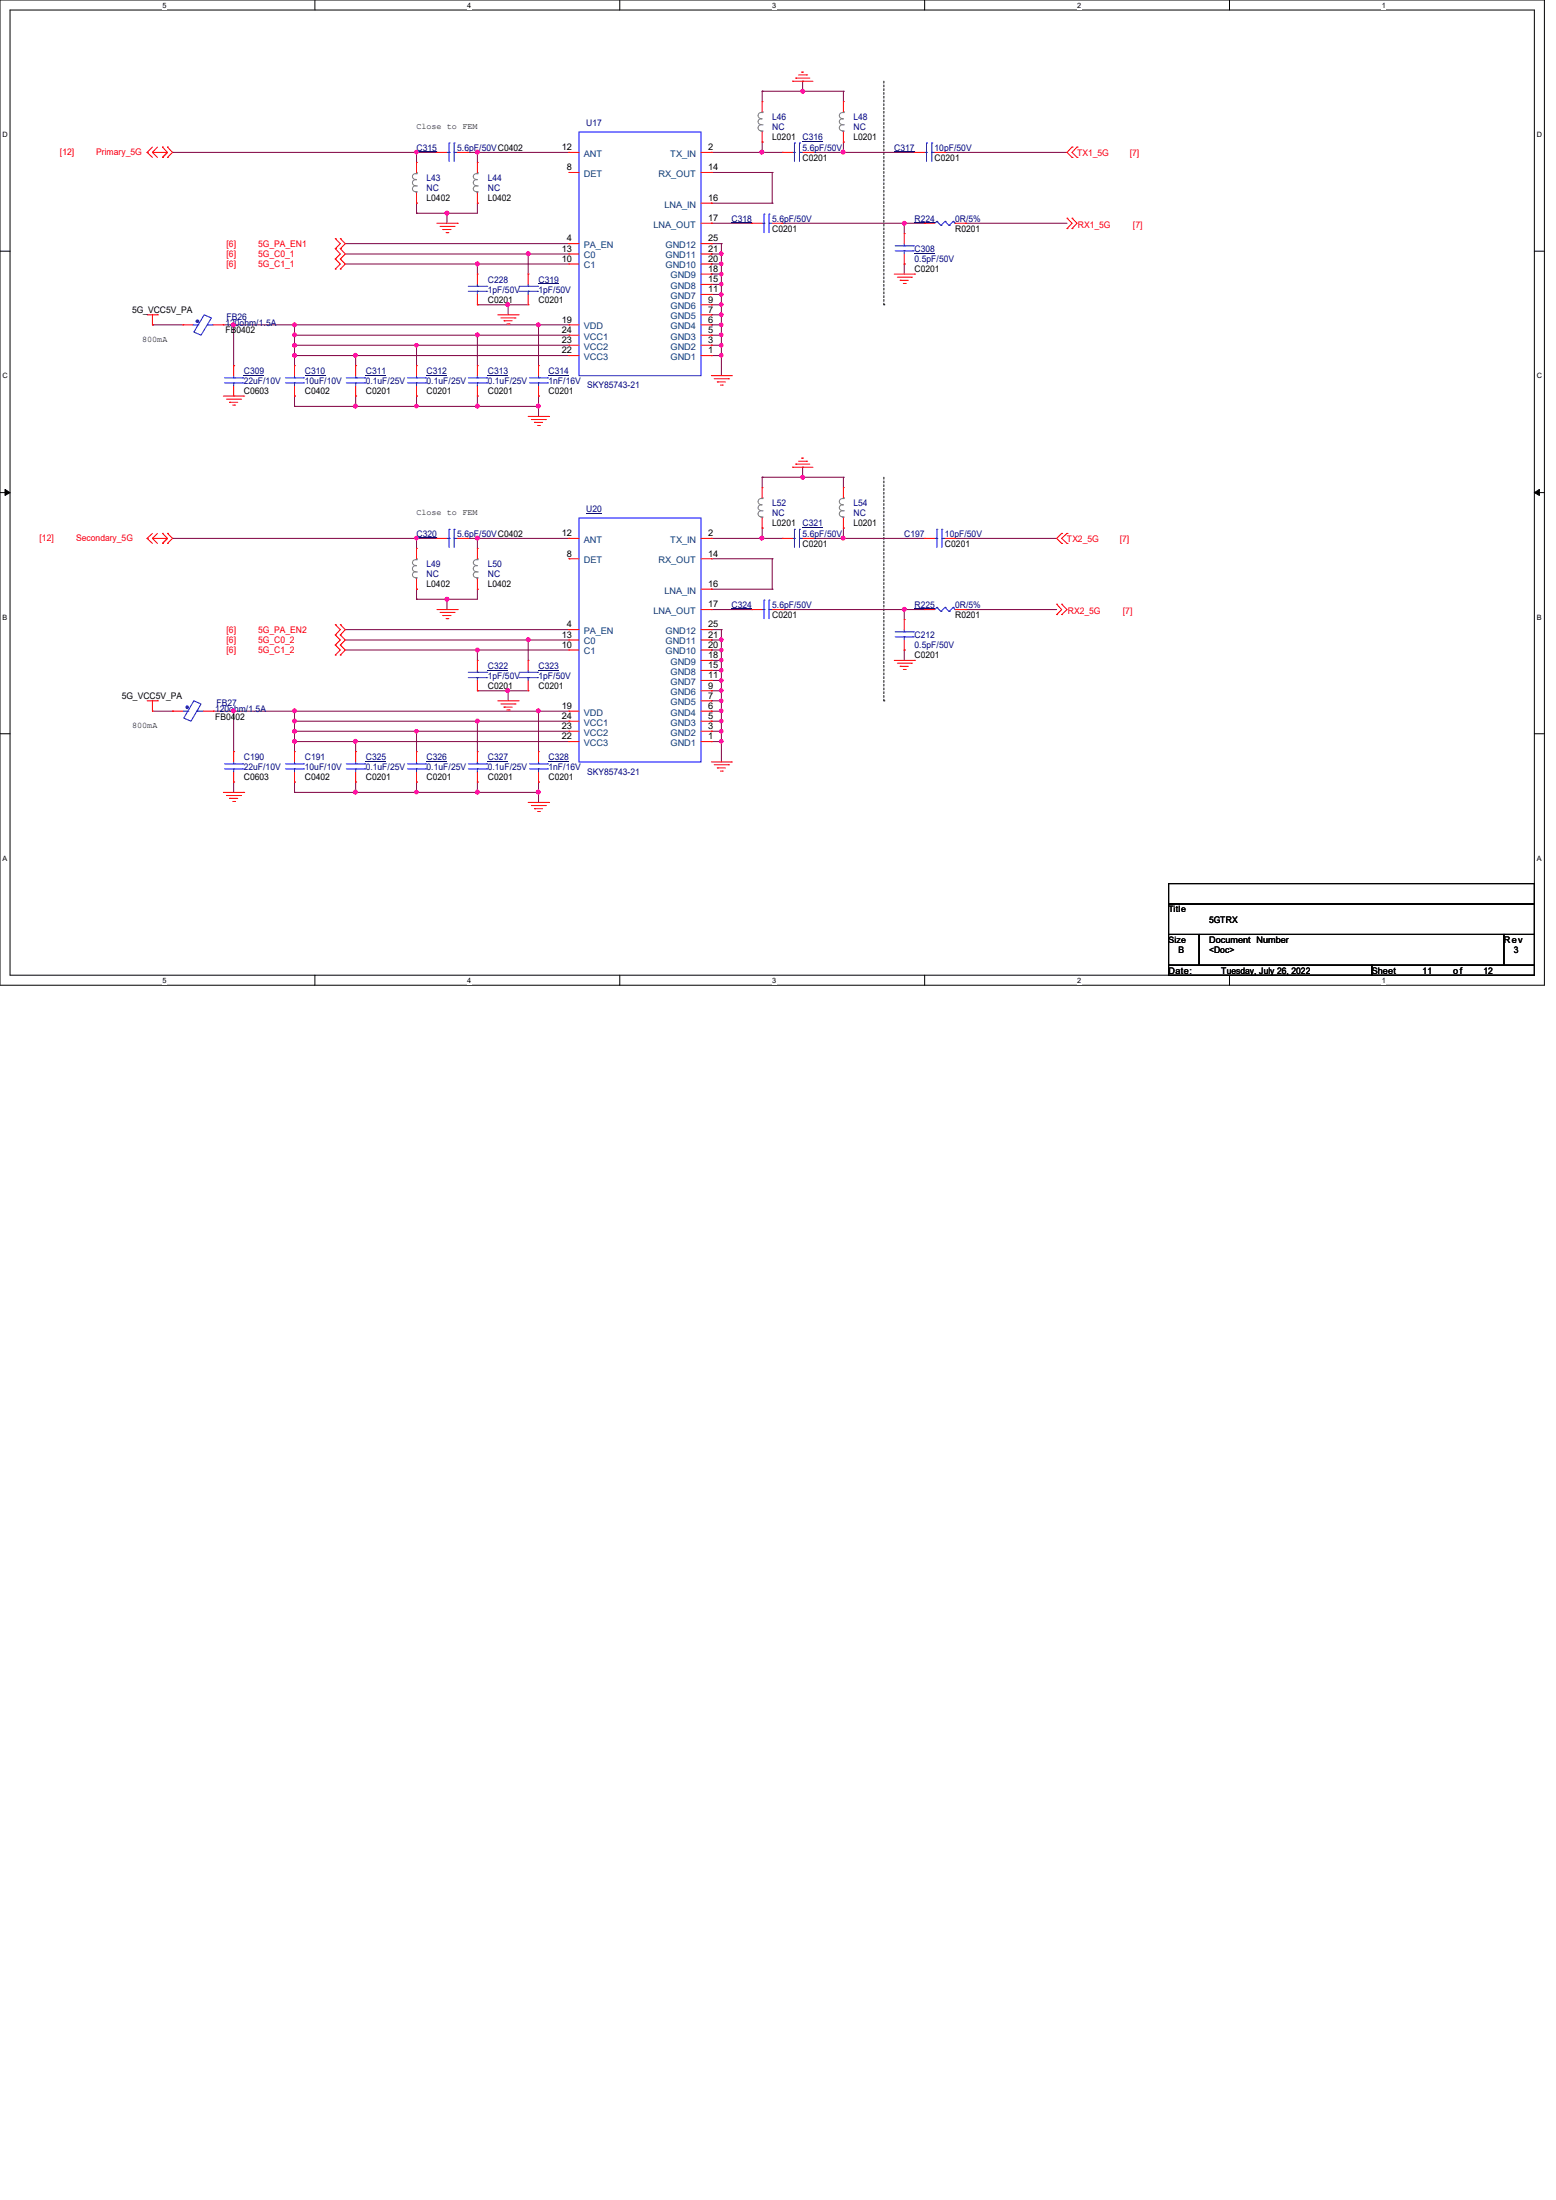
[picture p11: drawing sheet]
<svg xmlns="http://www.w3.org/2000/svg" width="210mm" height="297mm" viewBox="0 0 210 297" stroke-linecap="round" stroke-linejoin="round" font-family="sans-serif">
<path d="M0 0h208.4v133h-208.4zM1.4 1.4h205.7v130.3h-205.7z" fill="none" stroke="#000" stroke-width=".13"/>
<g fill="#fff">
<path d="M21.9 .1h.6v1.1h-.6z"/>
<path d="M21.9 131.8h.6v1.1h-.6z"/>
</g>
<path d="M42.5 0v1.4M42.5 131.7v1.3" fill="none" stroke="#000" stroke-width=".13"/>
<g fill="#fff">
<path d="M63.1 .1h.5v1.1h-.5z"/>
<path d="M63.1 131.8h.5v1.1h-.5z"/>
</g>
<path d="M83.7 0v1.4M83.7 131.7v1.3" fill="none" stroke="#000" stroke-width=".13"/>
<g fill="#fff">
<path d="M104.2 .1h.6v1.1h-.6z"/>
<path d="M104.2 131.8h.6v1.1h-.6z"/>
</g>
<path d="M124.8 0v1.4M124.8 131.7v1.3" fill="none" stroke="#000" stroke-width=".13"/>
<g fill="#fff">
<path d="M145.4 .1h.5v1.1h-.5z"/>
<path d="M145.4 131.8h.5v1.1h-.5z"/>
</g>
<path d="M165.9 0v1.4M165.9 131.7v1.3" fill="none" stroke="#000" stroke-width=".13"/>
<g fill="#fff">
<path d="M186.5 .1h.6v1.1h-.6z"/>
<path d="M186.5 131.8h.6v1.1h-.6z"/>
<path d="M.3 17.6h.8v1.1h-.8z"/>
<path d="M207.4 17.6h.8v1.1h-.8z"/>
<path d="M.3 50.2h.8v1.1h-.8z"/>
<path d="M207.4 50.2h.8v1.1h-.8z"/>
</g>
<path d="M0 33.9h1.4M207.1 33.9h1.3" fill="none" stroke="#000" stroke-width=".13"/>
<g fill="#fff">
<path d="M.3 82.8h.7v1.1h-.7z"/>
<path d="M207.4 82.8h.7v1.1h-.7z"/>
</g>
<path d="M0 66.5h1.4M207.1 66.5h1.3" fill="none" stroke="#000" stroke-width=".13"/>
<path d="M.7 66.1l.7 .4-.7 .4zM207.1 66.5l.7-.4v.8z" fill="#000" stroke="#000" stroke-width=".13"/>
<g fill="#fff">
<path d="M.3 115.3h.7v1.1h-.7z"/>
<path d="M207.4 115.3h.7v1.1h-.7z"/>
</g>
<path d="M0 99.1h1.4M207.1 99.1h1.3M157.7 119.3h49.4v2.7h-49.4zM157.7 122h49.4v4.2h-49.4zM157.7 126.2h4.1v4.1h-4.1zM157.7 130.3h27.5v1.4h-27.5zM161.8 126.2h41.2v4.1h-41.2zM185.2 130.3h21.9v1.4h-21.9zM203 126.2h4.1v4.1h-4.1z" fill="none" stroke="#000" stroke-width=".13"/>
<path d="M119.3 11v30.1M119.3 41.1h.1M119.3 64.4v30.2M119.3 94.6h.1" fill="none" stroke="#000" stroke-width=".13" stroke-dasharray=".3 .3"/>
<g fill="none" stroke="#800040" stroke-width=".13">
<path d="M102.9 12.3h.1M102.9 19.2h.1M102.9 12.3h10.9M102.9 12.3v1.4M102.9 19.2v1.4M108.3 12.3h.1M108.3 11h.1M108.3 11v1.3M113.8 12.3h.1M113.8 19.2h.1M113.8 12.3v1.4M113.8 19.2v1.4"/>
<path d="M23.3 20.6h.1M23.3 20.6h35.7M46.6 35.6h30.2M46.6 32.9h30.2M46.6 34.3h30.2M56.2 27.4h.1M56.2 20.6h.1M56.2 28.8h.1M56.2 20.6v1.3M56.2 27.4v1.4M60.3 28.8h.1M60.3 28.8v1.3"/>
<path d="M63.1 20.6h.1M63.1 20.6h13.7M64.4 20.6h.1M64.4 35.6h.1M64.4 27.4h.1M64.4 20.6v1.3M64.4 27.4v1.4h-8.2M64.4 35.6v1.4M71.3 34.3h.1M71.3 34.3v2.7M76.8 32.9h.1M96 37h.1"/>
<path d="M96 38.4h.1M96 39.8h.1M96 32.9h.1M96 34.3h.1M96 35.6h.1M96 20.6h.1M96 30.1h.1M96 27.4h.1M96 20.6h9.6M96 35.6h1.4M96 37h1.4M96 38.4h1.4"/>
<path d="M96 39.8h1.4M96 32.9h1.4M96 34.3h1.4M96 30.1h5.5M96 23.3h8.2M96 27.4h8.2M97.4 37h.1M97.4 38.4h.1M97.4 39.8h.1M97.4 32.9h.1M97.4 34.3h.1M97.4 35.6h.1"/>
<path d="M97.4 32.9v17.8M102.9 20.6h.1M104.2 23.3h.1M104.2 27.4h.1M104.2 23.3v4.1M105.6 30.1h.1M105.6 30.1h19.2M109.7 20.6h.1M109.7 20.6h13.7M113.8 20.6h.1M122 30.1h.1M122 35.6h.1"/>
<path d="M122 30.1v1.4M122 35.6v1.4M127.6 20.6h.1M127.6 20.6h16.4M130.3 30.1h.1M130.3 30.1h13.7M20.6 43.9h.1M20.6 43.9h4.1M30.1 43.9h46.7M31.5 49.4h.1M31.5 43.9h.1M31.5 43.9v5.5"/>
<path d="M39.8 48h.1M39.8 45.3h.1M39.8 46.6h.1M39.8 53.5h.1M39.8 54.9h.1M39.8 43.9h.1M39.8 48h37M39.8 45.3h37M39.8 46.6h37M39.8 54.9h32.9M39.8 43.9v5.5M39.8 53.5v1.4"/>
<path d="M48 48h.1M48 54.9h.1M48 53.5h.1M48 48v1.4M48 53.5v1.4M56.2 46.6h.1M56.2 53.5h.1M56.2 54.9h.1M56.2 46.6v2.8M56.2 53.5v1.4M64.4 41.1h.1M64.4 45.3h.1"/>
<path d="M64.4 53.5h.1M64.4 54.9h.1M64.4 45.3v4.1M64.4 53.5v1.4M64.4 41.1h6.9M68.6 41.1h.1M68.6 41.1v1.4M72.7 43.9h.1M72.7 53.5h.1M72.7 54.9h.1M72.7 43.9v5.5M72.7 53.5v2.7"/>
<path d="M96 41.1h.1M96 42.5h.1M96 43.9h.1M96 45.3h.1M96 46.6h.1M96 48h.1M96 48h1.4M96 45.3h1.4M96 41.1h1.4M96 42.5h1.4M96 43.9h1.4M96 46.6h1.4"/>
<path d="M97.4 41.1h.1M97.4 42.5h.1M97.4 43.9h.1M97.4 45.3h.1M97.4 46.6h.1M97.4 48h.1M23.3 72.7h.1M23.3 72.7h35.7M56.2 79.5h.1M56.2 72.7h.1M56.2 72.7v1.3M56.2 79.5v1.4"/>
<path d="M63.1 72.7h.1M63.1 72.7h13.7M64.4 72.7h.1M64.4 79.5h.1M64.4 72.7v1.3M64.4 79.5v1.4h-8.2M96 72.7h.1M96 79.5h.1M96 72.7h9.6M96 75.4h8.2M96 79.5h8.2M102.9 64.4h.1"/>
<path d="M102.9 72.7h.1M102.9 71.3h.1M102.9 64.4v1.4M102.9 71.3v1.4M102.9 64.4h10.9M104.2 75.4h.1M104.2 79.5h.1M104.2 75.4v4.1M108.3 64.4h.1M108.3 63.1h.1M108.3 63.1v1.3M109.7 72.7h.1"/>
<path d="M109.7 72.7h15.1M113.8 64.4h.1M113.8 72.7h.1M113.8 71.3h.1M113.8 64.4v1.4M113.8 71.3v1.4M128.9 72.7h.1M128.9 72.7h13.7M20.6 96h2.7M23.3 96h.1M28.8 96h48M31.5 96h.1"/>
<path d="M31.5 96v5.5M39.8 97.4h.1M39.8 98.7h.1M39.8 96h.1M39.8 96v5.5M39.8 97.4h37M39.8 98.7h37M46.6 87.8h30.2M46.6 85h30.2M46.6 86.4h30.2M56.2 80.9h.1M56.2 98.7h.1"/>
<path d="M56.2 98.7v2.8M60.3 80.9h.1M60.3 80.9v1.4M64.4 87.8h.1M64.4 93.3h.1M64.4 97.4h.1M64.4 87.8v1.4M64.4 97.4v4.1M64.4 93.3h6.9M68.6 93.3h.1M68.6 93.3v1.3M71.3 86.4h.1"/>
<path d="M71.3 86.4v2.8M72.7 96h.1M72.7 96v5.5M76.8 85h.1M96 89.2h.1M96 90.5h.1M96 91.9h.1M96 93.3h.1M96 94.6h.1M96 96h.1M96 97.4h.1M96 98.7h.1"/>
<path d="M96 85h.1M96 86.4h.1M96 87.8h.1M96 82.3h.1M96 97.4h1.4M96 87.8h1.4M96 93.3h1.4M96 89.2h1.4M96 90.5h1.4M96 91.9h1.4M96 94.6h1.4M96 96h1.4"/>
<path d="M96 98.7h1.4M96 85h1.4M96 86.4h1.4M96 82.3h5.5M97.4 89.2h.1M97.4 90.5h.1M97.4 91.9h.1M97.4 93.3h.1M97.4 94.6h.1M97.4 96h.1M97.4 97.4h.1M97.4 98.7h.1"/>
<path d="M97.4 85h.1M97.4 86.4h.1M97.4 87.8h.1M97.4 85v17.9M105.6 82.3h.1M105.6 82.3h19.2M122 82.3h.1M122 87.8h.1M122 82.3v1.4M122 87.8v1.4M130.3 82.3h.1M130.3 82.3h12.3"/>
<path d="M31.5 105.6h.1M31.5 105.6v1.4M39.8 100.1h.1M39.8 105.6h.1M39.8 107h.1M39.8 105.6v1.4M39.8 100.1h37M39.8 107h32.9M48 100.1h.1M48 107h.1M48 105.6h.1M48 100.1v1.4"/>
<path d="M48 105.6v1.4M56.2 105.6h.1M56.2 107h.1M56.2 105.6v1.4M64.4 105.6h.1M64.4 107h.1M64.4 105.6v1.4M72.7 105.6h.1M72.7 107h.1M72.7 105.6v2.7M96 100.1h.1M96 100.1h1.4"/>
<path d="M97.4 100.1h.1"/>
</g>
<g fill="#f0f" stroke="#f0f" stroke-width=".13">
<circle cx="64.4" cy="45.2" r=".25"/>
<circle cx="39.8" cy="45.2" r=".25"/>
<circle cx="68.5" cy="41.1" r=".25"/>
<circle cx="97.3" cy="37" r=".23"/>
<circle cx="97.3" cy="38.4" r=".23"/>
<circle cx="97.3" cy="39.8" r=".23"/>
<circle cx="97.3" cy="41.1" r=".23"/>
<circle cx="97.3" cy="42.5" r=".23"/>
<circle cx="97.3" cy="43.9" r=".23"/>
<circle cx="97.3" cy="45.2" r=".23"/>
<circle cx="97.3" cy="48" r=".23"/>
<circle cx="97.3" cy="46.6" r=".23"/>
<circle cx="97.3" cy="35.6" r=".23"/>
<circle cx="97.3" cy="34.2" r=".23"/>
<circle cx="108.3" cy="12.3" r=".25"/>
<circle cx="102.8" cy="20.5" r=".25"/>
<circle cx="113.8" cy="20.5" r=".25"/>
<circle cx="122" cy="30.1" r=".25"/>
<circle cx="60.3" cy="28.8" r=".25"/>
<circle cx="64.4" cy="20.5" r=".25"/>
<circle cx="56.2" cy="20.5" r=".23"/>
<circle cx="71.3" cy="34.2" r=".25"/>
<circle cx="64.4" cy="35.6" r=".25"/>
<circle cx="56.2" cy="46.6" r=".23"/>
<circle cx="39.8" cy="46.6" r=".25"/>
<circle cx="48" cy="48" r=".25"/>
<circle cx="72.6" cy="54.8" r=".25"/>
<circle cx="64.4" cy="54.8" r=".25"/>
<circle cx="56.2" cy="54.8" r=".23"/>
<circle cx="48" cy="54.8" r=".25"/>
<circle cx="72.6" cy="43.9" r=".25"/>
<circle cx="39.8" cy="43.9" r=".25"/>
<circle cx="39.8" cy="48" r=".25"/>
<circle cx="64.4" cy="72.6" r=".25"/>
<circle cx="64.4" cy="97.3" r=".25"/>
<circle cx="39.8" cy="97.3" r=".25"/>
<circle cx="68.5" cy="93.2" r=".25"/>
<circle cx="97.3" cy="89.1" r=".23"/>
<circle cx="97.3" cy="90.5" r=".23"/>
<circle cx="97.3" cy="93.2" r=".23"/>
<circle cx="97.3" cy="91.9" r=".23"/>
<circle cx="97.3" cy="94.6" r=".23"/>
<circle cx="97.3" cy="96" r=".23"/>
<circle cx="97.3" cy="97.3" r=".23"/>
<circle cx="97.3" cy="98.7" r=".23"/>
<circle cx="97.3" cy="100.1" r=".23"/>
<circle cx="97.3" cy="87.8" r=".23"/>
<circle cx="97.3" cy="86.4" r=".23"/>
<circle cx="108.3" cy="64.4" r=".25"/>
<circle cx="113.8" cy="72.6" r=".25"/>
<circle cx="102.8" cy="72.6" r=".25"/>
<circle cx="122" cy="82.3" r=".25"/>
<circle cx="60.3" cy="80.9" r=".25"/>
<circle cx="56.2" cy="72.6" r=".23"/>
<circle cx="71.3" cy="86.4" r=".25"/>
<circle cx="64.4" cy="87.8" r=".25"/>
<circle cx="56.2" cy="98.7" r=".23"/>
<circle cx="39.8" cy="98.7" r=".25"/>
<circle cx="72.6" cy="96" r=".25"/>
<circle cx="48" cy="100.1" r=".25"/>
<circle cx="72.6" cy="106.9" r=".25"/>
<circle cx="64.4" cy="106.9" r=".25"/>
<circle cx="56.2" cy="106.9" r=".23"/>
<circle cx="48" cy="106.9" r=".25"/>
<circle cx="39.8" cy="96" r=".25"/>
<circle cx="39.8" cy="100.1" r=".25"/>
<circle cx="31.5" cy="43.9" r=".25"/>
<circle cx="31.5" cy="96" r=".25"/>
</g>
<g fill="none" stroke="#f00" stroke-width=".13">
<path d="M20.6 19.9l-.7 .7M21.3 19.9l-.7 .7M21.9 19.9h.1M21.9 19.9l.7 .7M22.6 19.9h.1M22.6 19.9l.7 .7-.7 .7M102.9 13.7h.1M102.9 19.2h.1M102.9 13.7v1.4M102.9 17.8v1.4M107 11h.1M107 11h2.7"/>
<path d="M107.4 10.5h.1M107.4 10.5h1.9M107.8 10.1h1.1M108.2 9.7h.1M108.2 9.7h.3M108.9 10.1h.1M113.8 13.7h.1M113.8 19.2h.1M113.8 13.7v1.4M113.8 17.8v1.4M144.7 19.9h.1M144.7 19.9l-.7 .7 .7 .7"/>
<path d="M145.4 19.9h.1M145.4 19.9l-.7 .7 .7 .7M19.9 20.6h.1M19.9 20.6l.7 .7M20.6 20.6h.1M20.6 20.6l.7 .7M20.6 20.6h2M21.9 21.3h.1M22.6 21.3h.1M22.6 20.6l-.7 .7M45.3 35h.1M45.3 33.6h.1"/>
<path d="M45.3 32.2h.1M45.3 36.3h.1M45.3 33.6l.6 .7-.6 .7M45.3 32.2l.6 .7-.6 .7M45.3 35l.6 .6-.6 .7M45.9 33.6h.1M45.9 35h.1M45.9 32.2h.1M45.9 36.3h.1M45.9 33.6l.7 .7-.7 .7M45.9 32.2l.7 .7-.7 .7M45.9 35l.7 .6-.7 .7"/>
<path d="M56.2 21.9h.1M56.2 27.4h.1M56.2 21.9v1.4M56.2 26v1.4M59 20.6h.1M59 30.1h2.7M59 20.6h1.3M59.4 30.6h1.9M59.8 31h.1M59.8 31h1.1M60.2 31.4h.3M60.5 31.4h.1"/>
<path d="M61.3 30.6h.1M61.7 30.1h.1M61.7 20.6h1.4M63.1 20.6h.1M64.4 37h.1M64.4 21.9h.1M64.4 27.4h.1M64.4 21.9v1.4M64.4 26v1.4M64.4 37v1.4M64.4 39.8v1.3M71.3 37h.1"/>
<path d="M71.3 37v1.4M71.3 39.8v1.3M76.8 32.9h.1M76.8 23.3h.1M76.8 35.6h.1M76.8 20.6h.1M76.8 34.3h.1M76.8 20.6h1.3M76.8 32.9h1.3M76.8 23.3h1.3M76.8 35.6h1.3M76.8 34.3h1.3"/>
<path d="M94.6 37h1.4M94.6 30.1h1.4M94.6 20.6h1.4M94.6 32.9h1.4M94.6 23.3h1.4M94.6 35.6h1.4M94.6 39.8h1.4M94.6 34.3h1.4M94.6 38.4h1.4M94.6 27.4h1.4M96 20.6h.1M96 39.8h.1"/>
<path d="M96 23.3h.1M96 38.4h.1M96 27.4h.1M96 30.1h.1M96 37h.1M96 35.6h.1M96 34.3h.1M96 32.9h.1M101.5 30.1h.1M101.5 30.1h1.4M104.2 30.1h1.4M105.6 20.6h.1"/>
<path d="M105.6 30.1h.1M105.6 20.6h1.4M108.3 20.6h1.4M109.7 20.6h.1M120.7 37h2.7M121.1 37.4h1.9M121.5 37.8h.1M121.5 37.8h1.1M121.9 38.3h.3M122 31.5h.1M122 35.6h.1M122 31.5v1.4"/>
<path d="M122 34.3v1.3M122.2 38.3h.1M123 37.4h.1M123.4 37h.1M123.4 20.6h.1M123.4 20.6h1.4M124.8 30.1h.1M124.8 30.1h1.4M126.2 20.6h1.4M127.6 20.6h.1M128.9 30.1h1.4M130.3 30.1h.1"/>
<path d="M144 29.5h.1M144 30.9h.1M144 29.5l.7 .6-.7 .8M144.7 21.3h.1M144.7 29.5h.1M144.7 30.9h.1M144.7 29.5l.7 .6-.7 .8M145.4 21.3h.1M19.9 42.5h1.4M20.6 43.9h.1M20.6 42.5v1.4M21.3 42.5h.1"/>
<path d="M24.7 43.9h.1M24.7 43.9h1.3M28.8 43.9h1.3M30.1 43.9h.1M30.1 53.5h2.8M30.6 53.9h1.9M31 54.3h.1M31 54.3h1.1M31.4 54.7h.3M31.5 49.4h.1M31.5 53.5h.1M31.5 49.4v1.3"/>
<path d="M31.5 52.1v1.4M31.7 54.7h.1M32.5 53.9h.1M32.9 53.5h.1M39.8 49.4h.1M39.8 53.5h.1M39.8 49.4v1.3M39.8 52.1v1.4M48 49.4h.1M48 53.5h.1M48 49.4v1.3M48 52.1v1.4"/>
<path d="M56.2 49.4h.1M56.2 53.5h.1M56.2 49.4v1.3M56.2 52.1v1.4M64.4 41.1h.1M64.4 49.4h.1M64.4 53.5h.1M64.4 49.4v1.3M64.4 52.1v1.4M67.2 42.5h2.7M67.6 42.9h1.9M68 43.3h.1"/>
<path d="M68 43.3h1.1M68.4 43.7h.3M68.7 43.7h.1M69.5 42.9h.1M69.9 42.5h.1M71.3 41.1h.1M71.3 56.2h2.7M71.7 56.6h1.9M72.1 57h.1M72.1 57h1.1M72.6 57.4h.2M72.7 49.4h.1"/>
<path d="M72.7 53.5h.1M72.7 49.4v1.3M72.7 52.1v1.4M72.8 57.4h.1M73.6 56.6h.1M74 56.2h.1M76.8 43.9h.1M76.8 48h.1M76.8 46.6h.1M76.8 45.3h.1M76.8 43.9h1.3M76.8 48h1.3"/>
<path d="M76.8 46.6h1.3M76.8 45.3h1.3M94.6 42.5h1.4M94.6 43.9h1.4M94.6 48h1.4M94.6 46.6h1.4M94.6 45.3h1.4M94.6 41.1h1.4M96 48h.1M96 46.6h.1M96 45.3h.1M96 43.9h.1"/>
<path d="M96 42.5h.1M96 41.1h.1M96 50.7h2.7M96.4 51.1h1.9M96.8 51.6h.1M96.8 51.6h1.1M97.2 52h.3M97.5 52h.1M98.3 51.1h.1M98.7 50.7h.1M19.9 72.7h.1M19.9 72.7l.7 .7"/>
<path d="M20.6 72.7h.1M20.6 72.7l.7 .7M20.6 72l-.7 .7M20.6 72.7h2M21.3 72l-.7 .7M21.9 72h.1M21.9 73.4h.1M21.9 72l.7 .7M22.6 73.4h.1M22.6 72h.1M22.6 72l.7 .7-.7 .7M22.6 72.7l-.7 .7"/>
<path d="M56.2 74h.1M56.2 79.5h.1M56.2 74v1.4M56.2 78.1v1.4M59 72.7h.1M59 72.7h1.3M61.7 72.7h1.4M63.1 72.7h.1M64.4 74h.1M64.4 79.5h.1M64.4 74v1.4M64.4 78.1v1.4"/>
<path d="M76.8 75.4h.1M76.8 72.7h.1M76.8 72.7h1.3M76.8 75.4h1.3M94.6 72.7h1.4M94.6 75.4h1.4M94.6 79.5h1.4M96 72.7h.1M96 75.4h.1M96 79.5h.1M102.9 65.8h.1M102.9 71.3h.1"/>
<path d="M102.9 65.8v1.4M102.9 69.9v1.4M105.6 72.7h.1M105.6 72.7h1.4M107 63.1h.1M107 63.1h2.7M107.4 62.7h.1M107.4 62.7h1.9M107.8 62.3h1.1M108.2 61.8h.1M108.2 61.8h.3M108.3 72.7h1.4"/>
<path d="M108.9 62.3h.1M109.7 72.7h.1M113.8 65.8h.1M113.8 71.3h.1M113.8 65.8v1.4M113.8 69.9v1.4M124.8 72.7h.1M124.8 72.7h1.4M127.6 72.7h1.3M128.9 72.7h.1M143.3 72h.1M143.3 73.4h.1"/>
<path d="M143.3 72l-.7 .7 .7 .7M144 73.4h.1M144 72h.1M144 72l-.7 .7 .7 .7M19.9 94.6h1.4M20.6 96h.1M20.6 94.6v1.4M21.3 94.6h.1M23.3 96h.1M23.3 96h1.4M27.4 96h1.4M28.8 96h.1"/>
<path d="M45.3 87.1h.1M45.3 85.7h.1M45.3 84.3h.1M45.3 88.4h.1M45.3 85.7l.6 .7-.6 .7M45.3 84.3l.6 .7-.6 .7M45.3 87.1l.6 .7-.6 .6M45.9 85.7h.1M45.9 87.1h.1M45.9 84.3h.1M45.9 88.4h.1M45.9 85.7l.7 .7-.7 .7"/>
<path d="M45.9 84.3l.7 .7-.7 .7M45.9 87.1l.7 .7-.7 .6M59 82.3h2.7M59.4 82.7h1.9M59.8 83.1h.1M59.8 83.1h1.1M60.2 83.5h.3M60.5 83.5h.1M61.3 82.7h.1M61.7 82.3h.1M64.4 89.2h.1M64.4 93.3h.1"/>
<path d="M64.4 89.2v1.3M64.4 91.9v1.4M67.2 94.6h2.7M67.6 95h1.9M68 95.5h.1M68 95.5h1.1M68.4 95.8h.3M68.7 95.8h.1M69.5 95h.1M69.9 94.6h.1M71.3 89.2h.1M71.3 93.3h.1"/>
<path d="M71.3 89.2v1.3M71.3 91.9v1.4M76.8 85h.1M76.8 87.8h.1M76.8 86.4h.1M76.8 96h.1M76.8 98.7h.1M76.8 97.4h.1M76.8 96h1.3M76.8 98.7h1.3M76.8 85h1.3M76.8 97.4h1.3"/>
<path d="M76.8 87.8h1.3M76.8 86.4h1.3M94.6 89.2h1.4M94.6 82.3h1.4M94.6 94.6h1.4M94.6 96h1.4M94.6 98.7h1.4M94.6 85h1.4M94.6 97.4h1.4M94.6 93.3h1.4M94.6 87.8h1.4M94.6 91.9h1.4"/>
<path d="M94.6 86.4h1.4M94.6 90.5h1.4M96 98.7h.1M96 97.4h.1M96 96h.1M96 94.6h.1M96 93.3h.1M96 91.9h.1M96 90.5h.1M96 82.3h.1M96 89.2h.1M96 87.8h.1"/>
<path d="M96 86.4h.1M96 85h.1M101.5 82.3h.1M101.5 82.3h1.4M104.2 82.3h1.4M105.6 82.3h.1M120.7 89.2h2.7M121.1 89.5h1.9M121.5 90h.1M121.5 90h1.1M121.9 90.4h.3M122 83.7h.1"/>
<path d="M122 87.8h.1M122 83.7v1.3M122 86.4v1.4M122.2 90.4h.1M123 89.5h.1M123.4 89.2h.1M124.8 82.3h.1M124.8 82.3h1.4M128.9 82.3h1.4M130.3 82.3h.1M142.6 81.6h.1M142.6 83h.1"/>
<path d="M142.6 81.6l.7 .7-.7 .7M143.3 81.6h.1M143.3 83h.1M143.3 81.6l.7 .7-.7 .7M30.1 107h2.8M30.6 107.4h1.9M31 107.8h.1M31 107.8h1.1M31.4 108.2h.3M31.5 101.5h.1M31.5 105.6h.1M31.5 101.5v1.4"/>
<path d="M31.5 104.2v1.4M31.7 108.2h.1M32.5 107.4h.1M32.9 107h.1M39.8 101.5h.1M39.8 105.6h.1M39.8 101.5v1.4M39.8 104.2v1.4M48 101.5h.1M48 105.6h.1M48 101.5v1.4M48 104.2v1.4"/>
<path d="M56.2 101.5h.1M56.2 105.6h.1M56.2 101.5v1.4M56.2 104.2v1.4M64.4 101.5h.1M64.4 105.6h.1M64.4 101.5v1.4M64.4 104.2v1.4M71.3 108.3h2.7M71.7 108.8h1.9M72.1 109.2h.1M72.1 109.2h1.1"/>
<path d="M72.6 109.6h.2M72.7 101.5h.1M72.7 105.6h.1M72.7 101.5v1.4M72.7 104.2v1.4M72.8 109.6h.1M73.6 108.8h.1M74 108.3h.1M76.8 100.1h.1M76.8 100.1h1.3M94.6 100.1h1.4M96 100.1h.1"/>
<path d="M96 102.9h2.7M96.4 103.3h1.9M96.8 103.7h.1M96.8 103.7h1.1M97.2 104.1h.3M97.5 104.1h.1M98.3 103.3h.1M98.7 102.9h.1"/>
</g>
<g fill="none" stroke="#808080" stroke-width=".13">
<path d="M102.7 17.7h.1M102.7 16h.1M102.7 16a.38 .38 0 0 0-.4 .4 .38 .38 0 0 0 .4 .4M102.7 17.7h.2M102.7 16h.2M102.9 17.7h.1M102.9 16.8h.1M102.9 15.2h.1M102.9 15.1h.1M102.9 16.8a.41 .41 0 0 0-.6 .4 .41 .41 0 0 0 .4 .5M102.9 15.2a.41 .41 0 0 0-.6 .3 .41 .41 0 0 0 .4 .5M102.9 15.1v.1"/>
<path d="M102.9 17.7v.1M113.7 17.7h.1M113.7 16h.1M113.7 16a.38 .38 0 0 0-.4 .4 .38 .38 0 0 0 .4 .4M113.8 17.7h.1M113.8 16.8h.1M113.8 15.2h.1M113.8 15.1h.1M113.8 16.8a.41 .41 0 0 0-.5 .4 .41 .41 0 0 0 .4 .5M113.8 15.2a.41 .41 0 0 0-.5 .3 .41 .41 0 0 0 .4 .5M113.8 15.1v.1M113.8 17.7v.1"/>
<path d="M55.7 24.7a.38 .38 0 0 0 .4 .4M56.1 25.9h.1M56.1 24.3h.1M56.1 24.3a.4 .4 0 0 0-.4 .4M56.2 25.9h.1M56.2 25.1h.1M56.2 23.5h.1M56.2 23.3h.1M56.2 25.1a.39 .39 0 0 0-.5 .3 .39 .39 0 0 0 .4 .5M56.2 23.5a.39 .39 0 0 0-.5 .3 .39 .39 0 0 0 .4 .4M56.2 23.3v.2M56.2 25.9v.1"/>
<path d="M64.3 25.9h.1M64.3 24.3h.1M64.3 24.3a.4 .4 0 0 0-.4 .4 .4 .4 0 0 0 .4 .4M64.4 25.9h.1M64.4 25.1h.1M64.4 23.5h.1M64.4 23.3h.1M64.4 25.1a.39 .39 0 0 0-.5 .3 .39 .39 0 0 0 .4 .5M64.4 23.5a.39 .39 0 0 0-.5 .3 .39 .39 0 0 0 .4 .4M64.4 23.3v.2M64.4 25.9v.1M56.1 78h.1"/>
<path d="M56.1 76.4h.1M56.1 75.6h.1M56.1 76.4a.4 .4 0 0 0-.4 .4 .4 .4 0 0 0 .4 .4M56.1 75.6a.38 .38 0 0 0-.4 .3 .38 .38 0 0 0 .4 .4M56.2 78h.1M56.2 77.2h.1M56.2 75.6h.1M56.2 75.4h.1M56.2 77.2a.39 .39 0 0 0-.5 .3 .39 .39 0 0 0 .4 .5M56.2 75.4v.2M56.2 78v.1M64.3 78h.1"/>
<path d="M64.3 76.4h.1M64.3 76.4a.4 .4 0 0 0-.4 .4 .4 .4 0 0 0 .4 .4M64.4 78h.1M64.4 77.2h.1M64.4 75.6h.1M64.4 75.4h.1M64.4 77.2a.39 .39 0 0 0-.5 .3 .39 .39 0 0 0 .4 .5M64.4 75.6a.4 .4 0 0 0-.5 .3 .4 .4 0 0 0 .4 .4M64.4 75.4v.2M64.4 78v.1M102.7 68.2a.38 .38 0 0 0-.4 .3 .38 .38 0 0 0 .4 .4M102.7 69.8h.1"/>
<path d="M102.7 68.2h.1M102.7 69.8h.2M102.7 68.2h.2M102.9 69.8h.1M102.9 69h.1M102.9 67.3h.1M102.9 67.2h.1M102.9 69a.41 .41 0 0 0-.6 .3 .41 .41 0 0 0 .4 .5M102.9 67.3a.41 .41 0 0 0-.6 .3 .41 .41 0 0 0 .4 .5M102.9 67.2v.1M102.9 69.8v.1M113.3 68.6a.38 .38 0 0 0 .4 .3"/>
<path d="M113.7 69.8h.1M113.7 68.2h.1M113.7 68.2a.4 .4 0 0 0-.4 .4M113.8 69.8h.1M113.8 69h.1M113.8 67.3h.1M113.8 67.2h.1M113.8 69a.41 .41 0 0 0-.5 .3 .41 .41 0 0 0 .4 .5M113.8 67.3a.41 .41 0 0 0-.5 .3 .41 .41 0 0 0 .4 .5M113.8 67.2v.1M113.8 69.8v.1"/>
</g>
<g fill="none" stroke="#00f" stroke-width=".13">
<path d="M60.6 19.3h.1M60.6 19.3v2.5M61.3 19.3h.1M61.3 19.3v2.5M78.1 17.8h16.5v32.9h-16.5zM107.2 19.3h.1M107.2 19.3v2.5M107.9 19.3h.1M107.9 19.3v2.5M125.1 19.3h.1M125.1 19.3v2.5M125.8 19.3h.1"/>
<path d="M125.8 19.3v2.5M60.3 20.6h.3M60.6 20.6h.1M61.3 20.6h.1M61.3 20.6h.4M63.2 39.3h2.5M63.2 38.7h2.5M64.4 38.7h.1M64.4 39.3h.1M64.4 38.4v.3M64.4 39.3v.5M65.7 39.3h.1"/>
<path d="M65.7 38.7h.1M70.1 39.3h2.5M70.1 38.7h2.5M71.3 38.7h.1M71.3 39.3h.1M71.3 38.4v.3M71.3 39.3v.5M72.6 39.3h.1M72.6 38.7h.1M102.9 30.1h.2M103.1 30.1h.1M103.1 28.9h.1"/>
<path d="M103.1 28.9v2.5M103.8 28.9h.1M103.8 30.1h.1M103.8 30.1h.4M103.8 28.9v2.5M107 20.6h.2M107.2 20.6h.1M107.9 20.6h.1M107.9 20.6h.4M120.8 33.9h2.5M120.8 33.2h2.5M122 33.2h.1"/>
<path d="M122 33.9h.1M122 32.9v.3M122 33.9v.4M123.3 33.9h.1M123.3 33.2h.1M124.8 20.6h.3M125.1 20.6h.1M125.8 20.6h.1M125.8 20.6h.4M126.4 29.9h.1M126.4 29.9l-.2 .2M126.4 29.9l.6 .5"/>
<path d="M127 30.4h.1M127.6 29.9h.1M127.6 29.9l-.6 .5M127.6 29.9l.5 .5M128.1 30.4h.1M128.7 29.9h.1M128.7 29.9l-.6 .5M128.7 29.9l.2 .2M128.9 30.1h.1M26 43.9h.7M26.7 43.9h.1M27.6 42.5l.9 .4-1.4 2.4-.9-.5z"/>
<path d="M28 43.9h.1M28 43.9h.8M30.3 51.7h2.5M30.3 51h2.5M31.5 51h.1M31.5 51.7h.1M31.5 50.7v.3M31.5 51.7v.4M32.8 51.7h.1M32.8 51h.1M38.5 51.7h2.5M38.5 51h2.5"/>
<path d="M39.8 51h.1M39.8 51.7h.1M39.8 50.7v.3M39.8 51.7v.4M41 51.7h.1M41 51h.1M46.7 51.7h2.5M46.7 51h2.5M48 51h.1M48 51.7h.1M48 50.7v.3M48 51.7v.4"/>
<path d="M49.2 51.7h.1M49.2 51h.1M55 51.7h2.4M55 51h2.4M56.2 51h.1M56.2 51.7h.1M56.2 50.7v.3M56.2 51.7v.4M57.4 51.7h.1M57.4 51h.1M63.2 51.7h2.5M63.2 51h2.5"/>
<path d="M64.4 51h.1M64.4 51.7h.1M64.4 50.7v.3M64.4 51.7v.4M65.7 51.7h.1M65.7 51h.1M71.5 51.7h2.4M71.5 51h2.4M72.7 51h.1M72.7 51.7h.1M72.7 50.7v.3M72.7 51.7v.4"/>
<path d="M73.9 51.7h.1M73.9 51h.1M60.3 72.7h.3M60.6 72.7h.1M60.6 71.5h.1M60.6 71.5v2.4M61.3 71.5h.1M61.3 72.7h.1M61.3 71.5v2.4M61.3 72.7h.4M78.1 69.9h16.5v33h-16.5zM107 72.7h.2"/>
<path d="M107.2 72.7h.1M107.2 71.5h.1M107.2 71.5v2.4M107.9 71.5h.1M107.9 72.7h.1M107.9 71.5v2.4M107.9 72.7h.4M126.2 72.7h.2M126.4 72.7h.1M126.4 71.5h.1M126.4 71.5v2.4M127.1 71.5h.1"/>
<path d="M127.1 72.7h.1M127.1 72.7h.5M127.1 71.5v2.4M24.7 96h.7M25.4 96h.1M26.2 94.6l.9 .4-1.3 2.4-1-.5zM26.6 96h.1M26.6 96h.8M63.2 91.5h2.5M63.2 90.8h2.5M64.4 90.8h.1M64.4 91.5h.1"/>
<path d="M64.4 90.5v.3M64.4 91.5v.4M65.7 91.5h.1M65.7 90.8h.1M70.1 91.5h2.5M70.1 90.8h2.5M71.3 90.8h.1M71.3 91.5h.1M71.3 90.5v.3M71.3 91.5v.4M72.6 91.5h.1M72.6 90.8h.1"/>
<path d="M102.9 82.3h.2M103.1 82.3h.1M103.1 81h.1M103.1 81v2.5M103.8 81h.1M103.8 82.3h.1M103.8 81v2.5M103.8 82.3h.4M120.8 86h2.5M120.8 85.3h2.5M122 85.3h.1M122 86h.1"/>
<path d="M122 85v.3M122 86v.4M123.3 86h.1M123.3 85.3h.1M126.4 82h.1M126.4 82l-.2 .3M126.4 82l.6 .5M127 82.5h.1M127.6 82h.1M127.6 82l-.6 .5M127.6 82l.5 .5M128.1 82.5h.1"/>
<path d="M128.7 82h.1M128.7 82l-.6 .5M128.7 82l.2 .3M128.9 82.3h.1M30.3 103.8h2.5M30.3 103.1h2.5M31.5 103.1h.1M31.5 103.8h.1M31.5 102.9v.2M31.5 103.8v.4M32.8 103.8h.1M32.8 103.1h.1"/>
<path d="M38.5 103.8h2.5M38.5 103.1h2.5M39.8 103.1h.1M39.8 103.8h.1M39.8 102.9v.2M39.8 103.8v.4M41 103.8h.1M41 103.1h.1M46.7 103.8h2.5M46.7 103.1h2.5M48 103.1h.1M48 103.8h.1"/>
<path d="M48 102.9v.2M48 103.8v.4M49.2 103.8h.1M49.2 103.1h.1M55 103.8h2.4M55 103.1h2.4M56.2 103.1h.1M56.2 103.8h.1M56.2 102.9v.2M56.2 103.8v.4M57.4 103.8h.1M57.4 103.1h.1"/>
<path d="M63.2 103.8h2.5M63.2 103.1h2.5M64.4 103.1h.1M64.4 103.8h.1M64.4 102.9v.2M64.4 103.8v.4M65.7 103.8h.1M65.7 103.1h.1M71.5 103.8h2.4M71.5 103.1h2.4M72.7 103.1h.1M72.7 103.8h.1"/>
<path d="M72.7 102.9v.2M72.7 103.8v.4M73.9 103.8h.1M73.9 103.1h.1"/>
</g>
<g fill="none" stroke="#000080" stroke-width=".13">
<path d="M108.3 19.1h2.8M56.2 20.5h2.8M72.7 38.3h2.7M98.7 30.1h2.8M120.7 20.5h2.7M123.4 30.1h2.8M123.4 34.2h2.8M32.9 50.7h2.7M41.1 50.7h2.8M49.4 50.7h2.7M57.6 50.7h2.7M65.8 50.7h2.8"/>
<path d="M74 50.7h2.8M56.2 72.6h2.8M79.1 69.3h2.1M108.3 71.2h2.8M65.8 90.5h2.8M72.7 90.5h2.7M98.7 82.2h2.8M123.4 82.2h2.8M49.4 102.8h2.7M57.6 102.8h2.7M65.8 102.8h2.8M74 102.8h2.8"/>
</g>
<g fill="#00f" stroke="#00f" stroke-width=".13">
<circle cx="25.3" cy="95.5" r=".18"/>
<circle cx="26.7" cy="43.4" r=".18"/>
</g>
<g font-size="1.2" fill="#000080">
<text x="79.1" y="17">U17</text>
<text x="104.2" y="16.2">L46</text>
<text x="104.2" y="17.6">NC</text>
<text x="115.2" y="16.2">L48</text>
<text x="115.2" y="17.6">NC</text>
<text x="56.2" y="20.3">C315</text>
<text x="61.7" y="20.3">5.6pF/50VC0402</text>
<text x="108.3" y="19">C316</text>
<text x="108.3" y="20.3">5.6pF/50V</text>
<text x="120.7" y="20.3">C317</text>
<text x="126.2" y="20.3">10pF/50V</text>
<text x="57.6" y="24.4">L43</text>
<text x="57.6" y="25.8">NC</text>
<text x="65.8" y="24.4">L44</text>
<text x="65.8" y="25.8">NC</text>
<text x="98.7" y="29.9">C318</text>
<text x="104.2" y="29.9">5.6pF/50V</text>
<text x="123.4" y="29.9">R224</text>
<text x="128.9" y="29.9">0R/5%</text>
<text x="123.4" y="34">C308</text>
<text x="123.4" y="35.4">0.5pF/50V</text>
<text x="65.8" y="38.1">C228</text>
<text x="65.8" y="39.5">1pF/50V</text>
<text x="72.7" y="38.1">C319</text>
<text x="72.7" y="39.5">1pF/50V</text>
<text x="30.4" y="44.1">120ohm/1.5A</text>
<text x="30.6" y="43.2">FB26</text>
<text x="32.9" y="50.5">C309</text>
<text x="32.9" y="51.9">22uF/10V</text>
<text x="41.1" y="50.5">C310</text>
<text x="41.1" y="51.9">10uF/10V</text>
<text x="49.4" y="50.5">C311</text>
<text x="49.4" y="51.9">0.1uF/25V</text>
<text x="57.6" y="50.5">C312</text>
<text x="57.6" y="51.9">0.1uF/25V</text>
<text x="65.8" y="50.5">C313</text>
<text x="65.8" y="51.9">0.1uF/25V</text>
<text x="74" y="50.5">C314</text>
<text x="74" y="51.9">1nF/16V</text>
<text x="79.2" y="52.4">SKY85743-21</text>
<text x="79.1" y="69.2">U20</text>
<text x="104.2" y="68.3">L52</text>
<text x="104.2" y="69.7">NC</text>
<text x="108.3" y="71.1">C321</text>
<text x="115.2" y="68.3">L54</text>
<text x="115.2" y="69.7">NC</text>
<text x="56.2" y="72.4">C320</text>
<text x="57.6" y="76.6">L49</text>
<text x="57.6" y="77.9">NC</text>
<text x="61.7" y="72.4">5.6pF/50VC0402</text>
<text x="65.8" y="76.6">L50</text>
<text x="65.8" y="77.9">NC</text>
<text x="108.3" y="72.4">5.6pF/50V</text>
<text x="122" y="72.4">C197</text>
<text x="127.5" y="72.4">10pF/50V</text>
<text x="98.7" y="82">C324</text>
<text x="104.2" y="82">5.6pF/50V</text>
<text x="123.4" y="82">R225</text>
<text x="128.9" y="82">0R/5%</text>
<text x="123.4" y="86.1">C212</text>
<text x="123.4" y="87.5">0.5pF/50V</text>
<text x="29.2" y="95.3">FB27</text>
<text x="65.8" y="90.3">C322</text>
<text x="65.8" y="91.7">1pF/50V</text>
<text x="72.7" y="90.3">C323</text>
<text x="72.7" y="91.7">1pF/50V</text>
<text x="29" y="96.2">120ohm/1.5A</text>
<text x="32.9" y="102.6">C190</text>
<text x="32.9" y="104">22uF/10V</text>
<text x="41.1" y="102.6">C191</text>
<text x="41.1" y="104">10uF/10V</text>
<text x="49.4" y="102.6">C325</text>
<text x="49.4" y="104">0.1uF/25V</text>
<text x="57.6" y="102.6">C326</text>
<text x="57.6" y="104">0.1uF/25V</text>
<text x="65.8" y="102.6">C327</text>
<text x="65.8" y="104">0.1uF/25V</text>
<text x="74" y="102.6">C328</text>
<text x="74" y="104">1nF/16V</text>
<text x="79.2" y="104.6">SKY85743-21</text>
</g>
<g font-size="1.2" fill="#f00">
<text x="8.1" y="20.9">[12]</text>
<text x="13" y="20.9">Primary_5G</text>
<text x="145.4" y="21">TX1_5G</text>
<text x="152.5" y="21">[7]</text>
<text x="30.6" y="34.7">[6]</text>
<text x="30.6" y="33.4">[6]</text>
<text x="34.8" y="34.7">5G_C0_1</text>
<text x="34.8" y="33.4">5G_PA_EN1</text>
<text x="145.5" y="30.7">RX1_5G</text>
<text x="152.9" y="30.7">[7]</text>
<text x="30.6" y="36.1">[6]</text>
<text x="34.8" y="36.1">5G_C1_1</text>
<text x="5.3" y="73">[12]</text>
<text x="10.3" y="73">Secondary_5G</text>
<text x="144" y="73.2">TX2_5G</text>
<text x="151.1" y="73.2">[7]</text>
<text x="144.1" y="82.9">RX2_5G</text>
<text x="151.6" y="82.9">[7]</text>
<text x="30.6" y="86.9">[6]</text>
<text x="30.6" y="85.5">[6]</text>
<text x="30.6" y="88.2">[6]</text>
<text x="34.8" y="86.9">5G_C0_2</text>
<text x="34.8" y="85.5">5G_PA_EN2</text>
<text x="34.8" y="88.2">5G_C1_2</text>
</g>
<g font-size="1.2">
<text x="75.8" y="20.3">12</text>
<text x="76.5" y="23">8</text>
<text x="95.6" y="20.3">2</text>
<text x="95.6" y="23">14</text>
<text x="104.2" y="19">L0201</text>
<text x="108.3" y="21.7">C0201</text>
<text x="115.2" y="19">L0201</text>
<text x="126.2" y="21.7">C0201</text>
<text x="57.6" y="27.2">L0402</text>
<text x="65.8" y="27.2">L0402</text>
<text x="95.6" y="27.1">16</text>
<text x="95.6" y="29.8">17</text>
<text x="75.8" y="35.3">10</text>
<text x="75.8" y="34">13</text>
<text x="76.5" y="32.6">4</text>
<text x="95.6" y="35.3">20</text>
<text x="95.6" y="34">21</text>
<text x="95.6" y="32.6">25</text>
<text x="104.2" y="31.3">C0201</text>
<text x="128.9" y="31.3">R0201</text>
<text x="65.8" y="40.9">C0201</text>
<text x="72.7" y="40.9">C0201</text>
<text x="95.6" y="40.9">9</text>
<text x="95.6" y="39.5">11</text>
<text x="95.6" y="38.1">15</text>
<text x="95.6" y="36.7">18</text>
<text x="123.4" y="36.8">C0201</text>
<text x="17.8" y="42.3">5G_VCC5V_PA</text>
<text x="30.4" y="45">FB0402</text>
<text x="75.8" y="43.6">19</text>
<text x="75.8" y="47.7">22</text>
<text x="75.8" y="46.3">23</text>
<text x="75.8" y="45">24</text>
<text x="95.6" y="47.7">1</text>
<text x="95.6" y="46.3">3</text>
<text x="95.6" y="45">5</text>
<text x="95.6" y="43.6">6</text>
<text x="95.6" y="42.2">7</text>
<text x="32.9" y="53.3">C0603</text>
<text x="41.1" y="53.3">C0402</text>
<text x="49.4" y="53.3">C0201</text>
<text x="57.6" y="53.3">C0201</text>
<text x="65.8" y="53.3">C0201</text>
<text x="74" y="53.3">C0201</text>
<text x="104.2" y="71.1">L0201</text>
<text x="115.2" y="71.1">L0201</text>
<text x="75.8" y="72.4">12</text>
<text x="76.5" y="75.1">8</text>
<text x="95.6" y="72.4">2</text>
<text x="95.6" y="75.1">14</text>
<text x="108.3" y="73.8">C0201</text>
<text x="127.5" y="73.8">C0201</text>
<text x="57.6" y="79.3">L0402</text>
<text x="65.8" y="79.3">L0402</text>
<text x="95.6" y="79.2">16</text>
<text x="95.6" y="82">17</text>
<text x="104.2" y="83.4">C0201</text>
<text x="128.9" y="83.4">R0201</text>
<text x="75.8" y="87.5">10</text>
<text x="75.8" y="86.1">13</text>
<text x="76.5" y="84.7">4</text>
<text x="95.6" y="88.9">18</text>
<text x="95.6" y="87.5">20</text>
<text x="95.6" y="86.1">21</text>
<text x="95.6" y="84.7">25</text>
<text x="123.4" y="88.9">C0201</text>
<text x="16.4" y="94.4">5G_VCC5V_PA</text>
<text x="65.8" y="93">C0201</text>
<text x="72.7" y="93">C0201</text>
<text x="75.8" y="95.7">19</text>
<text x="95.6" y="95.7">6</text>
<text x="95.6" y="94.3">7</text>
<text x="95.6" y="93">9</text>
<text x="95.6" y="91.6">11</text>
<text x="95.6" y="90.2">15</text>
<text x="29" y="97.2">FB0402</text>
<text x="75.8" y="99.8">22</text>
<text x="75.8" y="98.4">23</text>
<text x="75.8" y="97.1">24</text>
<text x="95.6" y="99.8">1</text>
<text x="95.6" y="98.4">3</text>
<text x="95.6" y="97.1">5</text>
<text x="32.9" y="105.4">C0603</text>
<text x="41.1" y="105.4">C0402</text>
<text x="49.4" y="105.4">C0201</text>
<text x="57.6" y="105.4">C0201</text>
<text x="65.8" y="105.4">C0201</text>
<text x="74" y="105.4">C0201</text>
<text x="157.7" y="123.1">Title</text>
<text x="163.2" y="124.6">5GTRX</text>
<text x="157.7" y="127.3">Size</text>
<text x="157.7" y="131.4">Date:</text>
<text x="159.1" y="128.7">B</text>
<text x="163.2" y="128.7">&lt;Doc&gt;</text>
<text x="163.2" y="127.3">Document Number</text>
<text x="164.8" y="131.4">Tuesday, July 26, 2022</text>
<text x="185.2" y="131.4">Sheet</text>
<text x="192" y="131.4">11</text>
<text x="196.1" y="131.4">of</text>
<text x="200.2" y="131.4">12</text>
<text x="203" y="127.3">Rev</text>
<text x="204.3" y="128.7">3</text>
</g>
<g font-size="1.2" fill="#004080">
<text x="78.8" y="23.9">DET</text>
<text x="78.8" y="21.2">ANT</text>
<text x="88.9" y="23.9">RX_OUT</text>
<text x="90.5" y="21.2">TX_IN</text>
<text x="89.7" y="28">LNA_IN</text>
<text x="78.8" y="33.5">PA_EN</text>
<text x="78.8" y="34.9">C0</text>
<text x="88.2" y="30.7">LNA_OUT</text>
<text x="89.8" y="34.9">GND11</text>
<text x="89.8" y="33.5">GND12</text>
<text x="78.8" y="36.2">C1</text>
<text x="89.8" y="36.2">GND10</text>
<text x="90.5" y="41.7">GND6</text>
<text x="90.5" y="40.3">GND7</text>
<text x="90.5" y="39">GND8</text>
<text x="90.5" y="37.6">GND9</text>
<text x="78.8" y="44.4">VDD</text>
<text x="78.8" y="47.2">VCC2</text>
<text x="78.8" y="45.8">VCC1</text>
<text x="90.5" y="47.2">GND2</text>
<text x="90.5" y="45.8">GND3</text>
<text x="90.5" y="44.4">GND4</text>
<text x="90.5" y="43.1">GND5</text>
<text x="78.8" y="48.6">VCC3</text>
<text x="90.5" y="48.6">GND1</text>
<text x="78.8" y="76">DET</text>
<text x="78.8" y="73.3">ANT</text>
<text x="88.9" y="76">RX_OUT</text>
<text x="90.5" y="73.3">TX_IN</text>
<text x="88.2" y="82.9">LNA_OUT</text>
<text x="89.7" y="80.1">LNA_IN</text>
<text x="78.8" y="85.6">PA_EN</text>
<text x="78.8" y="88.3">C1</text>
<text x="78.8" y="87">C0</text>
<text x="89.8" y="88.3">GND10</text>
<text x="89.8" y="87">GND11</text>
<text x="89.8" y="85.6">GND12</text>
<text x="90.5" y="89.7">GND9</text>
<text x="90.5" y="95.2">GND5</text>
<text x="90.5" y="93.9">GND6</text>
<text x="90.5" y="92.5">GND7</text>
<text x="90.5" y="91.1">GND8</text>
<text x="78.8" y="96.6">VDD</text>
<text x="78.8" y="100.7">VCC3</text>
<text x="78.8" y="99.3">VCC2</text>
<text x="78.8" y="98">VCC1</text>
<text x="90.5" y="100.7">GND1</text>
<text x="90.5" y="99.3">GND2</text>
<text x="90.5" y="98">GND3</text>
<text x="90.5" y="96.6">GND4</text>
</g>
<g font-size="1.1">
<text x="56.2" y="17.4">Close to FEM</text>
<text x="19.2" y="46.2">800mA</text>
<text x="56.2" y="69.6">Close to FEM</text>
<text x="17.8" y="98.3">800mA</text>
</g>
<g font-size="1">
<text x="21.9" y="1">5</text>
<text x="63.1" y="1">4</text>
<text x="104.2" y="1">3</text>
<text x="145.4" y="1">2</text>
<text x="186.5" y="1">1</text>
<text x=".3" y="18.5">D</text>
<text x="207.4" y="18.5">D</text>
<text x=".3" y="51.1">C</text>
<text x="207.4" y="51.1">C</text>
<text x=".3" y="83.7">B</text>
<text x="207.4" y="83.7">B</text>
<text x=".3" y="116.2">A</text>
<text x="207.4" y="116.2">A</text>
<text x="21.9" y="132.7">5</text>
<text x="63.1" y="132.7">4</text>
<text x="104.2" y="132.7">3</text>
<text x="145.4" y="132.7">2</text>
<text x="186.5" y="132.7">1</text>
</g>
</svg>
